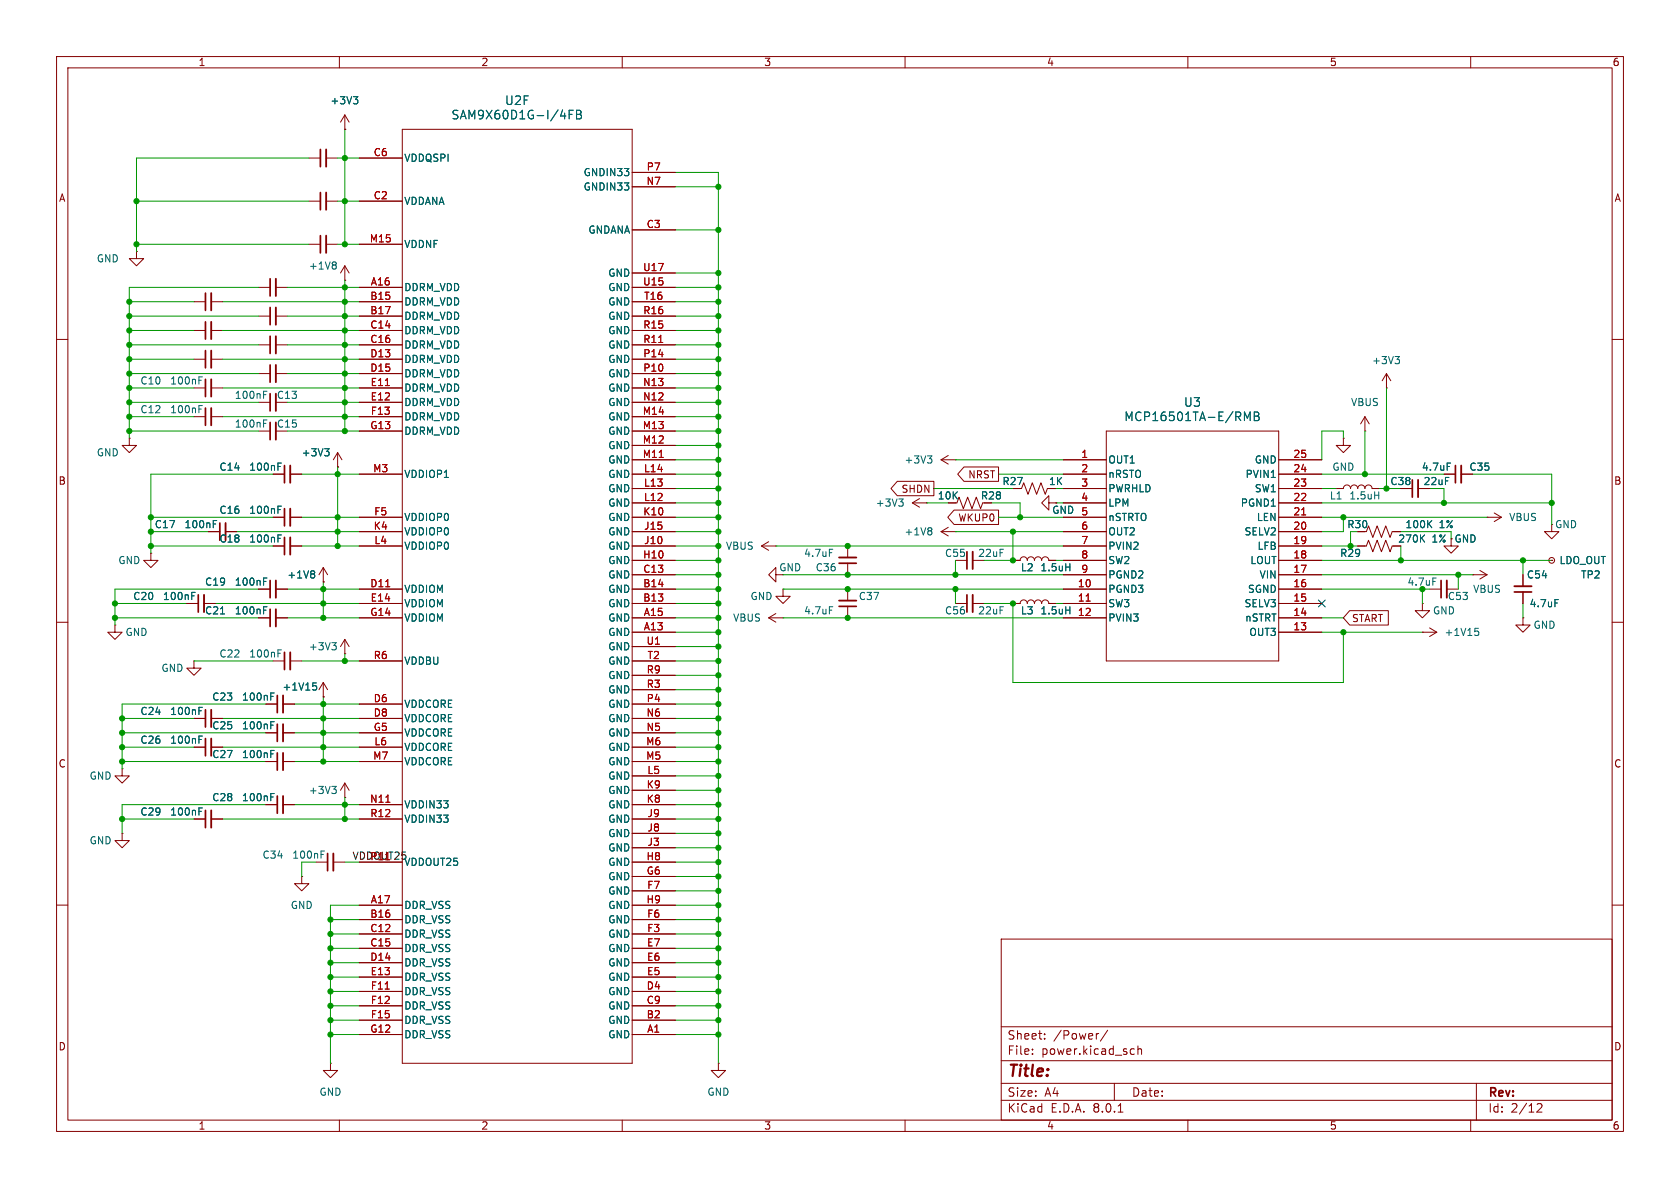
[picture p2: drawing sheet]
<svg xmlns="http://www.w3.org/2000/svg" width="297mm" height="210mm" viewBox="0 0 297 210" stroke-linecap="round" stroke-linejoin="round" font-family="sans-serif">
<g fill="none" stroke="#840000" stroke-width=".18">
<path d="M10 10h277v190h-277zM12 12h273v186h-273zM60 10v2M110 10v2M160 10v2M210 10v2M260 10v2M54.6 27.9h2M54.6 35.6h2M57.7 27.9h2M57.7 35.6h2M61 22.9h.1"/>
<path d="M61 20.3l-.8 1.3M61 20.3v2.6M61 20.3l.7 1.3M63.5 27.9h7.6M63.5 35.6h7.6M71.1 22.9h40.7v165.1h-40.7zM111.8 33h7.6M111.8 30.5h7.6M10 60h2M24.1 44.5v1.2h1.3l-1.3 1.3-1.2-1.3h1.2M24.1 44.5h.1M34.3 53.3h2"/>
<path d="M34.3 58.4h2M37.3 53.3h2.1M37.3 58.4h2.1M45.7 50.8h2.1M45.7 55.9h2.1M48.8 50.8h2M48.8 55.9h2M54.6 43.2h2M57.7 43.2h2M61 49.5h.1M61 47v2.5M61 47l-.8 1.3"/>
<path d="M61 47l.7 1.3M63.5 43.2h7.6M63.5 50.8h7.6M63.5 55.9h7.6M63.5 53.3h7.6M63.5 58.4h7.6M111.8 50.8h7.6M111.8 55.9h7.6M111.8 53.3h7.6M111.8 58.4h7.6M111.8 40.6h7.6M111.8 48.3h7.6"/>
<path d="M285 60h2M22.9 77.5v1.2h1.2l-1.2 1.3-1.3-1.3h1.3M22.9 77.5h.1M34.3 68.6h2M34.3 63.5h2M34.3 73.7h2M37.3 68.6h2.1M37.3 63.5h2.1M37.3 73.7h2.1M45.7 76.2h2.1M45.7 66h2.1M45.7 61h2.1"/>
<path d="M45.7 71.1h2.1M48.8 66h2M48.8 61h2M63.5 76.2h7.6M63.5 66h7.6M63.5 68.6h7.6M63.5 63.5h7.6M63.5 61h7.6M63.5 71.1h7.6M63.5 73.7h7.6M111.8 76.2h7.6M111.8 66h7.6"/>
<path d="M111.8 68.6h7.6M111.8 63.5h7.6M111.8 61h7.6M111.8 71.1h7.6M111.8 73.7h7.6M111.8 78.7h7.6M195.6 76.2h30.5v40.6h-30.5zM237.5 77.5v1.2h1.3l-1.3 1.3-1.3-1.3h1.3M237.5 77.5h.1M241.3 76.2h.1M241.3 73.7l-.8 1.2M241.3 73.7v2.5"/>
<path d="M241.3 73.7l.8 1.2M245.1 68.6h.1M245.1 66l-.8 1.3M245.1 66v2.6M245.1 66l.8 1.3M26.7 97.8v1.3h1.2l-1.2 1.2-1.3-1.2h1.3M26.7 97.8h.1M36.8 94h2.1M39.9 94h2M48.3 96.5h2M48.3 91.4h2M48.3 83.8h2"/>
<path d="M51.3 96.5h2M51.3 91.4h2M51.3 83.8h2M59.7 82.6h.1M59.7 80l-.8 1.3M59.7 80v2.6M59.7 80l.8 1.3M63.5 94h7.6M63.5 96.5h7.6M63.5 91.4h7.6M63.5 83.8h7.6M111.8 88.9h7.6"/>
<path d="M111.8 81.3h7.6M111.8 94h7.6M111.8 99.1h7.6M111.8 96.5h7.6M111.8 91.4h7.6M111.8 86.4h7.6M111.8 83.8h7.6M134.6 96.5l1.3 .8M134.6 96.5h2.6M135.9 95.8l-1.3 .7M137.2 96.5h.1M149.9 96.5v2.1"/>
<path d="M149.9 99.6v2M158.6 85.1h6.5v2.5h-6.5l-1.1-1.2zM161.3 88.9l1.3 .8M161.3 88.9h2.5M162.6 88.1l-1.3 .8M163.8 88.9h.1M166.4 81.3l1.2 .7M166.4 81.3h2.5M166.4 94l1.2 .7M166.4 94h2.5M167.6 80.5l-1.2 .8M167.6 93.2l-1.2 .8"/>
<path d="M168.7 90.2h7.8v2.5h-7.8l-1.1-1.3zM168.9 81.3h.1M168.9 94h.1M168.9 99.1h2M169.2 88.9l.3-1 .8 2 .8-2 .7 2 .8-2 .8 2 .3-1M170.4 82.5h6.1v2.6h-6.1l-1.1-1.3zM172 99.1h2M179.1 99.1h1.2a.64 .64 0 0 1 .7-.7 .64 .64 0 0 1 .6 .7 .64 .64 0 0 1 .6-.7 .64 .64 0 0 1 .7 .7 .64 .64 0 0 1 .6-.7 .64 .64 0 0 1 .6 .7 .64 .64 0 0 1 .7-.7 .64 .64 0 0 1 .6 .7h1.3M180.6 86.4l.4-1.1 .7 2.1 .8-2.1 .8 2.1 .7-2.1 .8 2.1 .4-1M185.4 88.9v-1.3l-1.3 1.3 1.3 1.3v-1.3h1.3M186.7 88.9h.1M188 88.9h7.6"/>
<path d="M188 81.3h7.6M188 94h7.6M188 99.1h7.6M188 96.5h7.6M188 91.4h7.6M188 86.4h7.6M188 83.8h7.6M226.1 88.9h7.6M226.1 81.3h7.6M226.1 94h7.6M226.1 99.1h7.6M226.1 96.5h7.6"/>
<path d="M226.1 91.4h7.6M226.1 86.4h7.6M226.1 83.8h7.6M236.2 86.4h1.3a.64 .64 0 0 1 .6-.7 .64 .64 0 0 1 .7 .7 .64 .64 0 0 1 .6-.7 .64 .64 0 0 1 .6 .7 .64 .64 0 0 1 .7-.7 .64 .64 0 0 1 .6 .7 .64 .64 0 0 1 .6-.7 .64 .64 0 0 1 .7 .7h1.2M240 96.5h1.6l.3-1 .8 2 .8-2 .7 2 .8-2 .7 2 .4-1h1.5M241.6 94l.3-1 .8 2 .8-2 .7 2 .8-2 .7 2 .4-1h1.5M247.6 86.4h2.1M250.7 86.4h2M255.3 83.8h2M256.5 95.3v1.2h1.3l-1.3 1.3-1.2-1.3h1.2M258.3 83.8h2M262.9 91.4h.1"/>
<path d="M262.9 91.4h2.5M264.2 90.7l1.2 .7M265.4 91.4l-1.2 .8M274.3 92.7v1.3h1.3l-1.3 1.3-1.3-1.3h1.3M274.3 99.1h.1M10 110h2M20.3 110.5v1.3h1.3l-1.3 1.2-1.3-1.2h1.3M20.3 110.5h.1M33 106.7h2.1M34.3 116.8v1.3h1.3l-1.3 1.3-1.3-1.3h1.3M34.3 116.8h.1M36.1 106.7h2"/>
<path d="M45.7 109.2h2.1M45.7 104.1h2.1M48.3 116.8h2M48.8 109.2h2M48.8 104.1h2M51.3 116.8h2M57.1 102.9h.1M57.1 100.3l-.7 1.3M57.1 100.3v2.6M57.1 100.3l.8 1.3M61 115.6h.1M61 113v2.6"/>
<path d="M61 113l-.8 1.3M61 113l.7 1.3M63.5 106.7h7.6M63.5 109.2h7.6M63.5 104.1h7.6M63.5 116.8h7.6M111.8 106.7h7.6M111.8 109.2h7.6M111.8 101.6h7.6M111.8 104.1h7.6M111.8 111.8h7.6M111.8 116.8h7.6"/>
<path d="M111.8 119.4h7.6M111.8 114.3h7.6M135.9 109.2l1.3 .8M135.9 109.2h2.5M137.2 101.6v-1.3l-1.3 1.3 1.3 1.3v-1.3h1.2M137.2 108.5l-1.3 .7M138.4 109.2h.1M138.4 104.1v1.3h1.3l-1.3 1.3-1.2-1.3h1.2M138.4 104.1h.1M149.9 104.1v2.1M149.9 107.2v2M168.9 106.7h2"/>
<path d="M172 106.7h2M179.1 106.7h1.2a.64 .64 0 0 1 .7-.7 .64 .64 0 0 1 .6 .7 .64 .64 0 0 1 .6-.7 .64 .64 0 0 1 .7 .7 .64 .64 0 0 1 .6-.7 .64 .64 0 0 1 .6 .7 .64 .64 0 0 1 .7-.7 .64 .64 0 0 1 .6 .7h1.3M188 106.7h7.6M188 109.2h7.6M188 101.6h7.6M188 104.1h7.6M226.1 106.7h7.6M226.1 109.2h7.6M226.1 101.6h7.6M226.1 104.1h7.6M226.1 111.8h7.6M238.6 107.9h6.8v2.6h-6.8l-1.1-1.3z"/>
<path d="M251.5 106.7v1.3h1.2l-1.2 1.2-1.3-1.2h1.3M251.5 106.7h.1M251.5 111.8h.1M251.5 111.8h2.5M252.7 104.1h2.1M252.7 111l1.3 .8M254 111.8l-1.3 .7M255.8 104.1h2M260.3 101.6h.1M260.3 101.6h2.6M261.6 100.8l1.3 .8M262.9 101.6l-1.3 .8"/>
<path d="M269.2 109.2v1.3h1.3l-1.3 1.3-1.2-1.3h1.2M269.2 109.2h.1M269.2 101.6v2M269.2 104.6v2.1M285 110h2M21.6 135.9v1.3h1.3l-1.3 1.2-1.3-1.2h1.3M21.6 135.9h.1M34.3 127h2M34.3 132.1h2M37.3 127h2.1M37.3 132.1h2.1M47 124.5h2"/>
<path d="M47 129.5h2M47 134.6h2M50 124.5h2.1M50 129.5h2.1M50 134.6h2.1M57.1 123.2h.1M57.1 120.7v2.5M57.1 120.7l-.7 1.2M57.1 120.7l.8 1.2M61 138.4v2.6M61 138.4l-.8 1.3M61 138.4l.7 1.3"/>
<path d="M63.5 124.5h7.6M63.5 127h7.6M63.5 129.5h7.6M63.5 132.1h7.6M63.5 134.6h7.6M111.8 124.5h7.6M111.8 127h7.6M111.8 129.5h7.6M111.8 139.7h7.6M111.8 137.2h7.6M111.8 132.1h7.6M111.8 134.6h7.6"/>
<path d="M111.8 121.9h7.6M10 160h2M21.6 147.3v1.3h1.3l-1.3 1.3-1.3-1.3h1.3M21.6 147.3h.1M34.3 144.8h2M37.3 144.8h2.1M47 142.2h2M50 142.2h2.1M53.3 154.9v1.3h1.3l-1.3 1.3-1.2-1.3h1.2M53.3 154.9h.1M55.9 152.4h2M58.9 152.4h2.1"/>
<path d="M61 141h.1M63.5 152.4h7.6M63.5 144.8h7.6M63.5 142.2h7.6M111.8 152.4h7.6M111.8 157.5h7.6M111.8 154.9h7.6M111.8 149.9h7.6M111.8 147.3h7.6M111.8 144.8h7.6M111.8 142.2h7.6M285 160h2"/>
<path d="M63.5 160h7.6M63.5 162.6h7.6M63.5 165.1h7.6M63.5 167.6h7.6M63.5 177.8h7.6M63.5 170.2h7.6M63.5 175.3h7.6M63.5 172.7h7.6M111.8 160h7.6M111.8 162.6h7.6M111.8 165.1h7.6M111.8 167.6h7.6"/>
<path d="M111.8 177.8h7.6M111.8 170.2h7.6M111.8 175.3h7.6M111.8 172.7h7.6M177 166h108v32h-108zM58.4 188v1.2h1.3l-1.3 1.3-1.3-1.3h1.3M58.4 188h.1M60 198v2M63.5 182.9h7.6M63.5 180.3h7.6M110 198v2M111.8 182.9h7.6"/>
<path d="M111.8 180.3h7.6M127 188v1.2h1.3l-1.3 1.3-1.3-1.3h1.3M127 188h.1M160 198v2M177 194.5h108M177 191.5h108M177 187.5h108M177 181.5h108M182.5 186.3v.1M182.5 185.5v.1M184.7 183.6v.1M184.7 182.8v.1"/>
<path d="M194.2 182.7l-.2 .1M195.8 182.1l-1.3 2M197 191.5v3M197.7 196.6h.8M200.1 185.4l.4 .1M200.5 186.3l-.4 .1M201.2 185.5l.2-.1 .3 .1 .1 .9M201.2 184.9v1.5M210 198v2M260 198v2M261 191.5v6.5M271.7 195.2l.6-.1 .2 .1 .1 .3-.9 1.1h.9"/>
<circle cx="274.3" cy="99.1" r=".51"/>
</g>
<g fill="none" stroke="#006464" stroke-width=".18">
<path d="M62.5 17.1h.8l-.5 .5M63 17.6l.3 .2v.3l-.3 .3M101.3 19.5h-.7v1.5M101.9 19.5h.5l.3 .1v.3l-.3 .3a.41 .41 0 0 1 .4 .4 .41 .41 0 0 1-.3 .4h-.6zM100.6 20.2h.5M101.9 20.2h.5M59.2 46.3l.2 .2-.2 .3 .2 .3v.2l-.2 .3M35.2 67.2h.4M35.2 66.6h.6M35.2 72.3h.4M35.2 71.7h.6M46.6 69.8h.4"/>
<path d="M46.6 69.2h.6M46.6 74.8h.4M46.6 74.2h.6M57.4 79.3h.8l-.4 .5M57.9 79.8l.3 .2v.3l-.3 .3M220 72.8l.5 1.1 .5-1.1v1.6M221.7 72.8h.5l.3 .2v.3l-.3 .3a.41 .41 0 0 1 .4 .3 .41 .41 0 0 1-.3 .5h-.6zM221.7 73.6h.5M246.6 63h.8l-.4 .5M247.2 63.5l.2 .2v.4l-.2 .2M37.7 92.6h.4M37.7 92h.6"/>
<path d="M49.1 81.9h.6M49.1 95.2h.5M49.1 94.6h.6M49.1 90.1h.5M49.1 89.5h.6M49.1 82.5h.5M146.6 97.1h.6M158.9 88.2h.8l-.5 .5M159.4 88.7l.3 .2v.3l-.3 .3M164 80.6h.7l-.4 .5M164.5 81.1l.2 .2v.3l-.2 .3M164.5 93.3l.2 .2-.2 .3 .2 .2v.3l-.2 .3"/>
<path d="M189.1 99.6v1.3M243 87.5h.7M243.7 86.9v1.3M251.3 95.1l.6 .7M251.9 94.6l-.8 .7M252.6 92.6l.5 .7M253.1 92l-.7 .7M255.8 81.9h.6M33.9 105.3h.4M33.9 104.7h.6M39 108.5h.7M46.6 107.9h.4"/>
<path d="M46.6 107.3h.6M46.6 102.2h.6M46.6 102.8h.4M49.1 115.5h.5M49.1 114.9h.6M55.4 100.9l.2 .3-.2 .3 .2 .2v.2l-.2 .3M58.7 113.6h.7l-.4 .5M59.2 114.1l.2 .2v.3l-.2 .3M146.6 107.3h.6M188.4 107.9h.7M188.4 100.2h.7M189.1 107.3v1.2"/>
<path d="M253.3 102.2h.6M260.8 111.1h.6M260.9 111.6h.3l.2 .2v.4l-.5 .1M274.9 106h.6M35.2 125.6h.4M35.2 125h.6M35.2 130.7h.4M35.2 130.1h.6M47.9 123.1h.4M47.9 122.5h.6M47.9 128.2h.4M47.9 127.6h.6"/>
<path d="M47.9 133.3h.4M47.9 132.7h.6M55.3 120.7h.6M55.4 121.2h.3l.3 .2-.1 .5-.5 .1M58.7 139h.7l-.4 .5M59.2 139.5l.2 .2v.3l-.2 .3M35.2 143.4h.4M35.2 142.8h.6M47.9 140.9h.4M47.9 140.3h.6M56.8 151h.4M56.8 150.4h.6"/>
</g>
<g fill="none" stroke="#840000" stroke-width=".33">
<path d="M57.7 26.4v3.1M57.7 34v3.1M37.3 51.8v3.1M37.3 56.9v3M48.8 49.3v3M48.8 54.4v3M48.8 59.4v3.1M57.7 41.7v3M37.3 62v3M37.3 67.1v3M37.3 72.1v3.1M48.8 64.5v3.1"/>
<path d="M48.8 69.6v3M48.8 74.7v3M39.9 92.5v3M51.3 82.3v3M51.3 89.9v3.1M51.3 95v3M148.3 98.6h3.1M172 97.5v3.1M250.7 84.8v3.1M258.3 82.3v3M36.1 105.2v3M48.8 102.6v3.1"/>
<path d="M48.8 107.7v3M51.3 115.3v3.1M148.3 106.2h3.1M172 105.2v3M255.8 102.6v3.1M267.7 103.6h3.1M37.3 125.5v3M37.3 130.6v3M50 122.9v3.1M50 128v3.1M50 133.1v3M37.3 143.3v3"/>
<path d="M50 140.7v3.1M58.9 150.9v3"/>
</g>
<g fill="none" stroke="#840000" stroke-width=".3">
<path d="M56.6 26.4v3.1M56.6 34v3.1M36.3 51.8v3.1M36.3 56.9v3M47.8 49.3v3M47.8 54.4v3M47.8 59.4v3.1M56.6 41.7v3M36.3 62v3M36.3 67.1v3M36.3 72.1v3.1M47.8 64.5v3.1"/>
<path d="M47.8 69.6v3M47.8 74.7v3M38.9 92.5v3M50.3 82.3v3M50.3 89.9v3.1M50.3 95v3M148.3 99.6h3.1M170.9 97.5v3.1M249.7 84.8v3.1M257.3 82.3v3M35.1 105.2v3M47.8 102.6v3.1"/>
<path d="M47.8 107.7v3M50.3 115.3v3.1M148.3 107.2h3.1M170.9 105.2v3M254.8 102.6v3.1M267.7 104.6h3.1M36.3 125.5v3M36.3 130.6v3M49 122.9v3.1M49 128v3.1M49 133.1v3M36.3 143.3v3"/>
<path d="M49 140.7v3.1M57.9 150.9v3"/>
</g>
<path d="M68.1 68.2h.8M116.4 60.5h.8M116.5 80.9h.8M230.1 91h.7M68.2 103.7h.7M192 106.3h.7M68.2 141.8h.7M68.1 174.8h.7" fill="none" stroke="#a90000" stroke-width=".18"/>
<g fill="none" stroke="#009600" stroke-width=".18">
<path d="M24.1 35.6h30.5M54.6 27.9h-30.5v16.6M59.7 35.6h3.8M59.7 27.9h3.8M61 22.9v20.3M119.4 30.5h7.6v157.5M119.4 33h7.6M22.9 53.3h11.4M22.9 55.9h22.8M22.9 58.4h11.4M24.1 43.2h30.5M39.4 53.3h24.1"/>
<path d="M39.4 58.4h24.1M45.7 50.8h-22.8v26.7M50.8 55.9h12.7M50.8 50.8h12.7M59.7 43.2h3.8M61 49.5v26.7M119.4 48.3h7.6M119.4 53.3h7.6M119.4 55.9h7.6M119.4 50.8h7.6M119.4 58.4h7.6M119.4 40.6h7.6"/>
<path d="M22.9 76.2h22.8M22.9 68.6h11.4M22.9 71.1h22.8M22.9 73.7h11.4M22.9 66h22.8M22.9 61h22.8M22.9 63.5h11.4M39.4 68.6h24.1M39.4 73.7h24.1M39.4 63.5h24.1M50.8 76.2h12.7M50.8 71.1h12.7"/>
<path d="M50.8 66h12.7M50.8 61h12.7M119.4 76.2h7.6M119.4 68.6h7.6M119.4 71.1h7.6M119.4 73.7h7.6M119.4 66h7.6M119.4 61h7.6M119.4 63.5h7.6M119.4 78.7h7.6M237.5 77.5v-1.3h-3.8v5.1M241.3 76.2v7.6"/>
<path d="M245.1 68.6v17.8M26.7 96.5h21.6M26.7 94h10.1M26.7 91.4h21.6M41.9 94h21.6M48.3 83.8h-21.6v14M53.3 96.5h10.2M53.3 83.8h10.2M53.3 91.4h10.2M59.7 82.6v13.9M119.4 96.5h7.6M119.4 94h7.6"/>
<path d="M119.4 83.8h7.6M119.4 91.4h7.6M119.4 81.3h7.6M119.4 88.9h7.6M119.4 99.1h7.6M119.4 86.4h7.6M137.2 96.5h50.8M163.8 88.9h3.8M165.1 86.4h14M168.9 94h19.1M168.9 81.3h19.1M168.9 99.1v2.5"/>
<path d="M175.3 88.9h5v2.5M176.5 83.8h11.5M176.5 91.4h11.5M179.1 94v5.1h-5.1M186.7 88.9h1.3M186.7 99.1h1.3M233.7 96.5h6.3M233.7 83.8h21.6M233.7 91.4h29.2M233.7 88.9h40.6M233.7 99.1h40.6M233.7 86.4h2.5"/>
<path d="M237.5 91.4v2.6h-3.8M238.8 94v2.5M243.8 86.4h3.8M247.6 94h8.9v1.3M247.6 96.5v2.6M255.3 86.4v2.5M260.3 83.8h14v8.9M269.2 99.1v2.5M20.3 106.7h12.7M20.3 109.2h25.4M34.3 116.8h14M38.1 106.7h25.4"/>
<path d="M45.7 104.1h-25.4v6.4M50.8 104.1h12.7M50.8 109.2h12.7M53.3 116.8h10.2M57.1 102.9v6.3M61 115.6v1.2M119.4 106.7h7.6M119.4 104.1h7.6M119.4 116.8h7.6M119.4 109.2h7.6M119.4 119.4h7.6M119.4 114.3h7.6"/>
<path d="M119.4 101.6h7.6M119.4 111.8h7.6M138.4 104.1h49.6M138.4 109.2h49.6M138.4 101.6h49.6M168.9 104.1v2.6M174 106.7h5.1v14h58.4v-8.9M186.7 106.7h1.3M233.7 104.1h17.8v2.6M233.7 109.2h3.8M233.7 101.6h26.6M233.7 111.8h17.8"/>
<path d="M257.8 101.6v2.5M269.2 106.7v2.5M21.6 129.5h25.4M21.6 134.6h25.4M21.6 127h12.7M21.6 132.1h12.7M39.4 127h24.1M39.4 132.1h24.1M47 124.5h-25.4v11.4M52.1 129.5h11.4M52.1 134.6h11.4M52.1 124.5h11.4"/>
<path d="M57.1 123.2v11.4M119.4 129.5h7.6M119.4 134.6h7.6M119.4 127h7.6M119.4 132.1h7.6M119.4 124.5h7.6M119.4 121.9h7.6M119.4 139.7h7.6M119.4 137.2h7.6M21.6 144.8h12.7M39.4 144.8h24.1M47 142.2h-25.4v5.1"/>
<path d="M52.1 142.2h11.4M53.3 152.4v2.5M61 141v3.8M61 152.4h2.5M119.4 142.2h7.6M119.4 144.8h7.6M119.4 152.4h7.6M119.4 147.3h7.6M119.4 149.9h7.6M119.4 157.5h7.6M119.4 154.9h7.6M58.4 170.2h5.1"/>
<path d="M58.4 175.3h5.1M58.4 162.6h5.1M58.4 177.8h5.1M58.4 172.7h5.1M58.4 167.6h5.1M58.4 165.1h5.1M63.5 160h-5.1v28M119.4 170.2h7.6M119.4 175.3h7.6M119.4 162.6h7.6M119.4 160h7.6M119.4 177.8h7.6"/>
<path d="M119.4 172.7h7.6M119.4 167.6h7.6M119.4 165.1h7.6M58.4 180.3h5.1M58.4 182.9h5.1M119.4 180.3h7.6M119.4 182.9h7.6"/>
</g>
<path d="M233.1 106.1l1.2 1.2M234.3 106.1l-1.2 1.2" fill="none" stroke="#000084" stroke-width=".18"/>
<g fill="#009600" stroke="#009600" stroke-width=".18">
<circle cx="127" cy="76.2" r=".46"/>
<circle cx="127" cy="81.3" r=".46"/>
<circle cx="127" cy="124.5" r=".46"/>
<circle cx="127" cy="116.8" r=".46"/>
<circle cx="127" cy="106.7" r=".46"/>
<circle cx="127" cy="114.3" r=".46"/>
<circle cx="127" cy="127" r=".46"/>
<circle cx="127" cy="99.1" r=".46"/>
<circle cx="127" cy="101.6" r=".46"/>
<circle cx="127" cy="94" r=".46"/>
<circle cx="149.9" cy="96.5" r=".46"/>
<circle cx="149.9" cy="101.6" r=".46"/>
<circle cx="149.9" cy="104.1" r=".46"/>
<circle cx="149.9" cy="109.2" r=".46"/>
<circle cx="127" cy="139.7" r=".46"/>
<circle cx="127" cy="137.2" r=".46"/>
<circle cx="127" cy="142.2" r=".46"/>
<circle cx="127" cy="109.2" r=".46"/>
<circle cx="127" cy="111.8" r=".46"/>
<circle cx="127" cy="134.6" r=".46"/>
<circle cx="127" cy="119.4" r=".46"/>
<circle cx="127" cy="121.9" r=".46"/>
<circle cx="127" cy="104.1" r=".46"/>
<circle cx="127" cy="132.1" r=".46"/>
<circle cx="127" cy="129.5" r=".46"/>
<circle cx="127" cy="165.1" r=".46"/>
<circle cx="127" cy="160" r=".46"/>
<circle cx="127" cy="162.6" r=".46"/>
<circle cx="127" cy="152.4" r=".46"/>
<circle cx="127" cy="149.9" r=".46"/>
<circle cx="127" cy="157.5" r=".46"/>
<circle cx="127" cy="154.9" r=".46"/>
<circle cx="127" cy="147.3" r=".46"/>
<circle cx="127" cy="144.8" r=".46"/>
<circle cx="127" cy="167.6" r=".46"/>
<circle cx="127" cy="170.2" r=".46"/>
<circle cx="127" cy="177.8" r=".46"/>
<circle cx="127" cy="175.3" r=".46"/>
<circle cx="127" cy="172.7" r=".46"/>
<circle cx="127" cy="180.3" r=".46"/>
<circle cx="127" cy="182.9" r=".46"/>
<circle cx="58.4" cy="162.6" r=".46"/>
<circle cx="58.4" cy="165.1" r=".46"/>
<circle cx="58.4" cy="177.8" r=".46"/>
<circle cx="58.4" cy="175.3" r=".46"/>
<circle cx="61" cy="144.8" r=".46"/>
<circle cx="61" cy="142.2" r=".46"/>
<circle cx="58.4" cy="170.2" r=".46"/>
<circle cx="58.4" cy="172.7" r=".46"/>
<circle cx="58.4" cy="182.9" r=".46"/>
<circle cx="58.4" cy="180.3" r=".46"/>
<circle cx="58.4" cy="167.6" r=".46"/>
<circle cx="21.6" cy="144.8" r=".46"/>
<circle cx="20.3" cy="109.2" r=".46"/>
<circle cx="20.3" cy="106.7" r=".46"/>
<circle cx="21.6" cy="129.5" r=".46"/>
<circle cx="21.6" cy="132.1" r=".46"/>
<circle cx="57.1" cy="134.6" r=".46"/>
<circle cx="21.6" cy="134.6" r=".46"/>
<circle cx="57.1" cy="132.1" r=".46"/>
<circle cx="21.6" cy="127" r=".46"/>
<circle cx="57.1" cy="129.5" r=".46"/>
<circle cx="22.9" cy="76.2" r=".46"/>
<circle cx="26.7" cy="91.4" r=".46"/>
<circle cx="26.7" cy="96.5" r=".46"/>
<circle cx="26.7" cy="94" r=".46"/>
<circle cx="61" cy="116.8" r=".46"/>
<circle cx="57.1" cy="124.5" r=".46"/>
<circle cx="57.1" cy="127" r=".46"/>
<circle cx="57.1" cy="109.2" r=".46"/>
<circle cx="57.1" cy="106.7" r=".46"/>
<circle cx="57.1" cy="104.1" r=".46"/>
<circle cx="59.7" cy="91.4" r=".46"/>
<circle cx="61" cy="76.2" r=".46"/>
<circle cx="59.7" cy="83.8" r=".46"/>
<circle cx="61" cy="71.1" r=".46"/>
<circle cx="61" cy="73.7" r=".46"/>
<circle cx="59.7" cy="94" r=".46"/>
<circle cx="59.7" cy="96.5" r=".46"/>
<circle cx="61" cy="68.6" r=".46"/>
<circle cx="127" cy="48.3" r=".46"/>
<circle cx="127" cy="53.3" r=".46"/>
<circle cx="127" cy="50.8" r=".46"/>
<circle cx="127" cy="71.1" r=".46"/>
<circle cx="127" cy="73.7" r=".46"/>
<circle cx="127" cy="78.7" r=".46"/>
<circle cx="127" cy="83.8" r=".46"/>
<circle cx="127" cy="88.9" r=".46"/>
<circle cx="127" cy="86.4" r=".46"/>
<circle cx="127" cy="66" r=".46"/>
<circle cx="127" cy="61" r=".46"/>
<circle cx="127" cy="55.9" r=".46"/>
<circle cx="127" cy="58.4" r=".46"/>
<circle cx="127" cy="68.6" r=".46"/>
<circle cx="127" cy="96.5" r=".46"/>
<circle cx="127" cy="91.4" r=".46"/>
<circle cx="22.9" cy="68.6" r=".46"/>
<circle cx="22.9" cy="71.1" r=".46"/>
<circle cx="22.9" cy="66" r=".46"/>
<circle cx="22.9" cy="73.7" r=".46"/>
<circle cx="22.9" cy="53.3" r=".46"/>
<circle cx="22.9" cy="55.9" r=".46"/>
<circle cx="22.9" cy="61" r=".46"/>
<circle cx="22.9" cy="58.4" r=".46"/>
<circle cx="22.9" cy="63.5" r=".46"/>
<circle cx="127" cy="33" r=".46"/>
<circle cx="61" cy="50.8" r=".46"/>
<circle cx="61" cy="58.4" r=".46"/>
<circle cx="61" cy="53.3" r=".46"/>
<circle cx="61" cy="55.9" r=".46"/>
<circle cx="61" cy="61" r=".46"/>
<circle cx="127" cy="63.5" r=".46"/>
<circle cx="61" cy="35.6" r=".46"/>
<circle cx="61" cy="43.2" r=".46"/>
<circle cx="61" cy="27.9" r=".46"/>
<circle cx="127" cy="40.6" r=".46"/>
<circle cx="61" cy="63.5" r=".46"/>
<circle cx="61" cy="66" r=".46"/>
<circle cx="24.1" cy="43.2" r=".46"/>
<circle cx="24.1" cy="35.6" r=".46"/>
<circle cx="179.1" cy="94" r=".46"/>
<circle cx="180.3" cy="91.4" r=".46"/>
<circle cx="241.3" cy="83.8" r=".46"/>
<circle cx="238.8" cy="96.5" r=".46"/>
<circle cx="237.5" cy="91.4" r=".46"/>
<circle cx="237.5" cy="111.8" r=".46"/>
<circle cx="255.3" cy="88.9" r=".46"/>
<circle cx="245.1" cy="86.4" r=".46"/>
<circle cx="251.5" cy="104.1" r=".46"/>
<circle cx="257.8" cy="101.6" r=".46"/>
<circle cx="247.6" cy="99.1" r=".46"/>
<circle cx="269.2" cy="99.1" r=".46"/>
<circle cx="274.3" cy="88.9" r=".46"/>
<circle cx="179.1" cy="106.7" r=".46"/>
<circle cx="179.1" cy="99.1" r=".46"/>
<circle cx="168.9" cy="101.6" r=".46"/>
<circle cx="168.9" cy="104.1" r=".46"/>
</g>
<text font-size="2.8" fill="#840000" x="178" y="190.9">Title:</text>
<g font-size="2.1" fill="#006464">
<text x="79.7" y="21.3">SAM9X60D1G-I/4FB</text>
<text x="89.2" y="18.8">U2F</text>
<text x="198.7" y="74.7">MCP16501TA-E/RMB</text>
<text x="209.2" y="72.1">U3</text>
</g>
<g font-size="2.1" fill="#840000">
<text x="178" y="184">Sheet:</text>
<text x="186.2" y="184">/Power/</text>
<text x="178" y="186.7">File:</text>
<text x="184.1" y="186.7">power.kicad_sch</text>
<text x="178" y="196.9">KiCad</text>
<text x="178" y="194.1">Size:</text>
<text x="184.7" y="194.1">A4</text>
<text x="185.7" y="196.9">E.D.A.</text>
<text x="193.3" y="196.9">8.0.1</text>
<text x="200" y="194.1">Date:</text>
<text x="263" y="194.3">Rev:</text>
<text x="263" y="196.9">Id:</text>
<text x="267.1" y="196.9">2/12</text>
</g>
<g font-size="1.8" fill="#840000">
<text x="35" y="11.9">1</text>
<text x="85" y="11.9">2</text>
<text x="135" y="11.9">3</text>
<text x="185" y="11.9">4</text>
<text x="235" y="11.9">5</text>
<text x="285" y="11.9">6</text>
<text x="10.3" y="35.9">A</text>
<text x="285.3" y="35.9">A</text>
<text x="10.3" y="85.9">B</text>
<text x="159.3" y="87.3">SHDN</text>
<text x="165.7" y="88.5">10K</text>
<text x="171.1" y="84.8">NRST</text>
<text x="173.3" y="88.5">R28</text>
<text x="177.1" y="86">R27</text>
<text x="185.3" y="86">1K</text>
<text x="285.3" y="85.9">B</text>
<text x="169.3" y="92.4">WKUP0</text>
<text x="238.1" y="93.6">R30</text>
<text x="257" y="96.1">GND</text>
<text x="238.9" y="110.2">START</text>
<text x="10.3" y="135.9">C</text>
<text x="285.3" y="135.9">C</text>
<text x="10.3" y="185.9">D</text>
<text x="285.3" y="185.9">D</text>
<text x="35" y="199.9">1</text>
<text x="85" y="199.9">2</text>
<text x="135" y="199.9">3</text>
<text x="185" y="199.9">4</text>
<text x="235" y="199.9">5</text>
<text x="285" y="199.9">6</text>
</g>
<g font-size="1.8" fill="#006464">
<text x="58.3" y="18.6">+3V3</text>
<text x="71.4" y="28.8">VDDQSPI</text>
<text x="103.1" y="33.9">GNDIN33</text>
<text x="103.1" y="31.3">GNDIN33</text>
<text x="71.4" y="36.4">VDDANA</text>
<text x="103.9" y="41.5">GNDANA</text>
<text x="17" y="46.6">GND</text>
<text x="54.5" y="47.9">+1V8</text>
<text x="71.4" y="44">VDDNF</text>
<text x="71.4" y="51.7">DDRM_VDD</text>
<text x="107.4" y="51.7">GND</text>
<text x="107.4" y="49.1">GND</text>
<text x="71.4" y="54.2">DDRM_VDD</text>
<text x="71.4" y="56.7">DDRM_VDD</text>
<text x="71.4" y="59.3">DDRM_VDD</text>
<text x="107.4" y="59.3">GND</text>
<text x="107.4" y="56.7">GND</text>
<text x="107.4" y="54.2">GND</text>
<text x="71.4" y="61.8">DDRM_VDD</text>
<text x="71.4" y="64.4">DDRM_VDD</text>
<text x="107.4" y="64.4">GND</text>
<text x="107.4" y="61.8">GND</text>
<text x="242.5" y="64.6">+3V3</text>
<text x="24.7" y="68.2">C10</text>
<text x="30" y="68.2">100nF</text>
<text x="41.4" y="70.7">100nF</text>
<text x="48.9" y="70.7">C13</text>
<text x="71.4" y="66.9">DDRM_VDD</text>
<text x="71.4" y="69.4">DDRM_VDD</text>
<text x="71.4" y="72">DDRM_VDD</text>
<text x="107.4" y="72">GND</text>
<text x="107.4" y="69.4">GND</text>
<text x="107.4" y="66.9">GND</text>
<text x="238.7" y="72">VBUS</text>
<text x="24.7" y="73.3">C12</text>
<text x="30" y="73.3">100nF</text>
<text x="41.4" y="75.8">100nF</text>
<text x="48.9" y="75.8">C15</text>
<text x="71.4" y="74.5">DDRM_VDD</text>
<text x="71.4" y="77.1">DDRM_VDD</text>
<text x="107.4" y="77.1">GND</text>
<text x="107.4" y="74.5">GND</text>
<text x="17" y="80.9">GND</text>
<text x="38.7" y="83.4">C14</text>
<text x="44" y="83.4">100nF</text>
<text x="53.2" y="80.9">+3V3</text>
<text x="107.4" y="82.1">GND</text>
<text x="107.4" y="79.6">GND</text>
<text x="159.8" y="82.1">+3V3</text>
<text x="195.8" y="82.1">OUT1</text>
<text x="221.7" y="82.1">GND</text>
<text x="235.5" y="83.4">GND</text>
<text x="251.3" y="83.4">4.7uF</text>
<text x="259.7" y="83.4">C35</text>
<text x="71.4" y="84.7">VDDIOP1</text>
<text x="107.4" y="89.8">GND</text>
<text x="107.4" y="87.2">GND</text>
<text x="107.4" y="84.7">GND</text>
<text x="154.7" y="89.8">+3V3</text>
<text x="195.8" y="84.7">nRSTO</text>
<text x="195.8" y="87.2">PWRHLD</text>
<text x="195.8" y="89.8">LPM</text>
<text x="219.3" y="89.8">PGND1</text>
<text x="220.1" y="84.7">PVIN1</text>
<text x="221.7" y="87.2">SW1</text>
<text x="235" y="88.5">L1</text>
<text x="238.4" y="88.5">1.5uH</text>
<text x="245.7" y="86">C38</text>
<text x="251.6" y="86">22uF</text>
<text x="27.3" y="93.6">C17</text>
<text x="32.5" y="93.6">100nF</text>
<text x="38.7" y="91">C16</text>
<text x="44" y="91">100nF</text>
<text x="71.4" y="92.3">VDDIOP0</text>
<text x="71.4" y="94.8">VDDIOP0</text>
<text x="107.4" y="94.8">GND</text>
<text x="107.4" y="92.3">GND</text>
<text x="159.8" y="94.8">+1V8</text>
<text x="185.9" y="91">GND 5</text>
<text x="195.8" y="92.3">nSTRTO</text>
<text x="195.8" y="94.8">OUT2</text>
<text x="219.9" y="94.8">SELV2</text>
<text x="222.1" y="92.3">LEN</text>
<text x="248.4" y="93.6">100K</text>
<text x="254.4" y="93.6">1%</text>
<text x="266.7" y="92.3">VBUS</text>
<text x="274.8" y="93.6">GND</text>
<text x="20.8" y="99.9">GND</text>
<text x="38.7" y="96.1">C18</text>
<text x="44" y="96.1">100nF</text>
<text x="71.4" y="97.4">VDDIOP0</text>
<text x="107.4" y="99.9">GND</text>
<text x="107.4" y="97.4">GND</text>
<text x="128.2" y="97.4">VBUS</text>
<text x="137.7" y="101.2">GND</text>
<text x="142" y="98.7">4.7uF</text>
<text x="144.1" y="101.2">C36</text>
<text x="167" y="98.7">C55</text>
<text x="172.8" y="98.7">22uF</text>
<text x="180.4" y="101.2">L2</text>
<text x="183.8" y="101.2">1.5uH</text>
<text x="195.8" y="97.4">PVIN2</text>
<text x="195.8" y="99.9">SW2</text>
<text x="220.9" y="99.9">LOUT</text>
<text x="222.2" y="97.4">LFB</text>
<text x="236.8" y="98.7">R29</text>
<text x="247.1" y="96.1">270K</text>
<text x="253.2" y="96.1">1%</text>
<text x="275.6" y="99.9">LDO_OUT</text>
<text x="23.5" y="106.3">C20</text>
<text x="28.7" y="106.3">100nF</text>
<text x="36.2" y="103.7">C19</text>
<text x="41.4" y="103.7">100nF</text>
<text x="50.7" y="102.5">+1V8</text>
<text x="71.4" y="105">VDDIOM</text>
<text x="71.4" y="107.5">VDDIOM</text>
<text x="107.4" y="107.5">GND</text>
<text x="107.4" y="105">GND</text>
<text x="107.4" y="102.5">GND</text>
<text x="132.6" y="106.3">GND</text>
<text x="151.7" y="106.3">C37</text>
<text x="195.8" y="105">PGND3</text>
<text x="195.8" y="107.5">SW3</text>
<text x="195.8" y="102.5">PGND2</text>
<text x="219.9" y="107.5">SELV3</text>
<text x="220.5" y="105">SGND</text>
<text x="222.6" y="102.5">VIN</text>
<text x="255.9" y="106.3">C53</text>
<text x="260.3" y="105">VBUS</text>
<text x="269.8" y="102.5">C54</text>
<text x="270.3" y="107.5">4.7uF</text>
<text x="279.4" y="102.5">TP2</text>
<text x="22.1" y="112.6">GND</text>
<text x="36.2" y="108.8">C21</text>
<text x="41.4" y="108.8">100nF</text>
<text x="71.4" y="110.1">VDDIOM</text>
<text x="107.4" y="112.6">GND</text>
<text x="107.4" y="110.1">GND</text>
<text x="129.5" y="110.1">VBUS</text>
<text x="142" y="108.8">4.7uF</text>
<text x="167" y="108.8">C56</text>
<text x="172.8" y="108.8">22uF</text>
<text x="180.4" y="108.8">L3</text>
<text x="183.8" y="108.8">1.5uH</text>
<text x="195.8" y="110.1">PVIN3</text>
<text x="220" y="110.1">nSTRT</text>
<text x="220.8" y="112.6">OUT3</text>
<text x="253.2" y="108.8">GND</text>
<text x="255.3" y="112.6">+1V15</text>
<text x="271" y="111.4">GND</text>
<text x="28.4" y="119">GND</text>
<text x="38.7" y="116.4">C22</text>
<text x="44" y="116.4">100nF</text>
<text x="54.5" y="115.2">+3V3</text>
<text x="71.4" y="117.7">VDDBU</text>
<text x="107.4" y="117.7">GND</text>
<text x="107.4" y="115.2">GND</text>
<text x="37.4" y="124.1">C23</text>
<text x="42.7" y="124.1">100nF</text>
<text x="49.8" y="122.3">+1V15</text>
<text x="71.4" y="125.3">VDDCORE</text>
<text x="107.4" y="125.3">GND</text>
<text x="107.4" y="122.8">GND</text>
<text x="107.4" y="120.2">GND</text>
<text x="24.7" y="126.6">C24</text>
<text x="24.7" y="131.7">C26</text>
<text x="30" y="126.6">100nF</text>
<text x="30" y="131.7">100nF</text>
<text x="37.4" y="129.1">C25</text>
<text x="42.7" y="129.1">100nF</text>
<text x="71.4" y="127.9">VDDCORE</text>
<text x="71.4" y="130.4">VDDCORE</text>
<text x="107.4" y="130.4">GND</text>
<text x="107.4" y="127.9">GND</text>
<text x="37.4" y="134.2">C27</text>
<text x="42.7" y="134.2">100nF</text>
<text x="71.4" y="132.9">VDDCORE</text>
<text x="71.4" y="135.5">VDDCORE</text>
<text x="107.4" y="135.5">GND</text>
<text x="107.4" y="132.9">GND</text>
<text x="15.7" y="138">GND</text>
<text x="37.4" y="141.8">C28</text>
<text x="42.7" y="141.8">100nF</text>
<text x="54.5" y="140.6">+3V3</text>
<text x="71.4" y="143.1">VDDIN33</text>
<text x="107.4" y="143.1">GND</text>
<text x="107.4" y="140.6">GND</text>
<text x="107.4" y="138">GND</text>
<text x="15.7" y="149.5">GND</text>
<text x="24.7" y="144.4">C29</text>
<text x="30" y="144.4">100nF</text>
<text x="71.4" y="145.6">VDDIN33</text>
<text x="107.4" y="148.2">GND</text>
<text x="107.4" y="145.6">GND</text>
<text x="46.3" y="152">C34</text>
<text x="71.4" y="153.3">VDDOUT25</text>
<text x="107.4" y="155.8">GND</text>
<text x="107.4" y="153.3">GND</text>
<text x="107.4" y="150.7">GND</text>
<text x="51.3" y="160.9">GND</text>
<text x="71.4" y="160.9">DDR_VSS</text>
<text x="107.4" y="158.3">GND</text>
<text x="107.4" y="160.9">GND</text>
<text x="71.4" y="163.4">DDR_VSS</text>
<text x="71.4" y="166">DDR_VSS</text>
<text x="107.4" y="166">GND</text>
<text x="107.4" y="163.4">GND</text>
<text x="71.4" y="168.5">DDR_VSS</text>
<text x="71.4" y="171">DDR_VSS</text>
<text x="71.4" y="173.6">DDR_VSS</text>
<text x="107.4" y="173.6">GND</text>
<text x="107.4" y="171">GND</text>
<text x="107.4" y="168.5">GND</text>
<text x="71.4" y="176.1">DDR_VSS</text>
<text x="71.4" y="178.7">DDR_VSS</text>
<text x="107.4" y="178.7">GND</text>
<text x="107.4" y="176.1">GND</text>
<text x="71.4" y="181.2">DDR_VSS</text>
<text x="71.4" y="183.7">DDR_VSS</text>
<text x="107.4" y="183.7">GND</text>
<text x="107.4" y="181.2">GND</text>
<text x="56.4" y="193.9">GND</text>
<text x="125" y="193.9">GND</text>
</g>
<g font-size="1.8" fill="#a90000">
<text x="66" y="27.7">C6</text>
<text x="66" y="35.3">C2</text>
<text x="114.2" y="32.8">N7</text>
<text x="114.2" y="30.2">P7</text>
<text x="114.2" y="40.4">C3</text>
<text x="65.3" y="42.9">M15</text>
<text x="65.4" y="53.1">B15</text>
<text x="65.5" y="50.5">A16</text>
<text x="113.6" y="50.5">U15</text>
<text x="113.6" y="48">U17</text>
<text x="113.8" y="53.1">T16</text>
<text x="65.4" y="55.6">B17</text>
<text x="65.4" y="58.2">C14</text>
<text x="113.6" y="58.2">R15</text>
<text x="113.6" y="55.6">R16</text>
<text x="65.4" y="60.7">C16</text>
<text x="65.4" y="63.2">D13</text>
<text x="65.4" y="65.8">D15</text>
<text x="113.6" y="65.8">P10</text>
<text x="113.6" y="63.2">P14</text>
<text x="113.6" y="60.7">R11</text>
<text x="65.4" y="68.3">E11</text>
<text x="65.4" y="70.9">E12</text>
<text x="113.6" y="70.9">N12</text>
<text x="113.6" y="68.3">N13</text>
<text x="65.4" y="75.9">G13</text>
<text x="65.5" y="73.4">F13</text>
<text x="113.5" y="75.9">M13</text>
<text x="113.5" y="73.4">M14</text>
<text x="65.9" y="83.6">M3</text>
<text x="113.5" y="81">M11</text>
<text x="113.5" y="78.5">M12</text>
<text x="113.7" y="83.6">L14</text>
<text x="191.1" y="81">1</text>
<text x="191.1" y="83.6">2</text>
<text x="228.6" y="83.6">24</text>
<text x="228.6" y="81">25</text>
<text x="113.7" y="88.6">L12</text>
<text x="113.7" y="86.1">L13</text>
<text x="191.1" y="86.1">3</text>
<text x="191.1" y="88.6">4</text>
<text x="228.6" y="88.6">22</text>
<text x="228.6" y="86.1">23</text>
<text x="66" y="93.7">K4</text>
<text x="66.1" y="91.2">F5</text>
<text x="113.6" y="91.2">K10</text>
<text x="113.8" y="93.7">J15</text>
<text x="191.1" y="93.7">6</text>
<text x="228.6" y="93.7">20</text>
<text x="228.6" y="91.2">21</text>
<text x="66.1" y="96.3">L4</text>
<text x="113.6" y="98.8">H10</text>
<text x="113.6" y="101.3">C13</text>
<text x="113.8" y="96.3">J10</text>
<text x="191.1" y="96.3">7</text>
<text x="191.1" y="98.8">8</text>
<text x="191.1" y="101.3">9</text>
<text x="228.6" y="101.3">17</text>
<text x="228.6" y="98.8">18</text>
<text x="228.6" y="96.3">19</text>
<text x="65.4" y="103.9">D11</text>
<text x="65.4" y="106.4">E14</text>
<text x="113.6" y="106.4">B13</text>
<text x="113.6" y="103.9">B14</text>
<text x="190.5" y="103.9">10</text>
<text x="190.5" y="106.4">11</text>
<text x="228.6" y="106.4">15</text>
<text x="228.6" y="103.9">16</text>
<text x="65.4" y="109">G14</text>
<text x="113.7" y="111.5">A13</text>
<text x="113.7" y="109">A15</text>
<text x="190.5" y="109">12</text>
<text x="228.6" y="111.5">13</text>
<text x="228.6" y="109">14</text>
<text x="66" y="116.6">R6</text>
<text x="114.2" y="114">U1</text>
<text x="114.2" y="119.1">R9</text>
<text x="114.4" y="116.6">T2</text>
<text x="66" y="124.2">D6</text>
<text x="114.2" y="124.2">P4</text>
<text x="114.2" y="121.7">R3</text>
<text x="66" y="126.7">D8</text>
<text x="66" y="129.3">G5</text>
<text x="66.1" y="131.8">L6</text>
<text x="114.1" y="131.8">M6</text>
<text x="114.2" y="129.3">N5</text>
<text x="114.2" y="126.7">N6</text>
<text x="65.9" y="134.4">M7</text>
<text x="114.1" y="134.4">M5</text>
<text x="114.3" y="136.9">L5</text>
<text x="65.3" y="142">N11</text>
<text x="114.2" y="142">K8</text>
<text x="114.2" y="139.4">K9</text>
<text x="65.4" y="144.5">R12</text>
<text x="114.4" y="149.6">J3</text>
<text x="114.4" y="147.1">J8</text>
<text x="114.4" y="144.5">J9</text>
<text x="62.2" y="152.1">VDDOUT25</text>
<text x="65.4" y="152.1">P11</text>
<text x="114.2" y="152.1">H8</text>
<text x="114.2" y="154.7">G6</text>
<text x="65.5" y="159.8">A17</text>
<text x="114.2" y="159.8">H9</text>
<text x="114.3" y="157.2">F7</text>
<text x="65.4" y="162.3">B16</text>
<text x="65.4" y="164.8">C12</text>
<text x="65.4" y="167.4">C15</text>
<text x="114.3" y="167.4">E7</text>
<text x="114.3" y="164.8">F3</text>
<text x="114.3" y="162.3">F6</text>
<text x="65.4" y="169.9">D14</text>
<text x="65.4" y="172.5">E13</text>
<text x="114.3" y="172.5">E5</text>
<text x="114.3" y="169.9">E6</text>
<text x="65.5" y="175">F11</text>
<text x="65.5" y="177.5">F12</text>
<text x="114.2" y="177.5">C9</text>
<text x="114.2" y="175">D4</text>
<text x="65.4" y="182.6">G12</text>
<text x="65.5" y="180.1">F15</text>
<text x="114.2" y="180.1">B2</text>
<text x="114.3" y="182.6">A1</text>
</g>
<g font-size="1.8" fill="#009600">
<text x="248.7" y="103.7">4.7uF</text>
<text x="51.6" y="152">100nF</text>
</g>
</svg>
